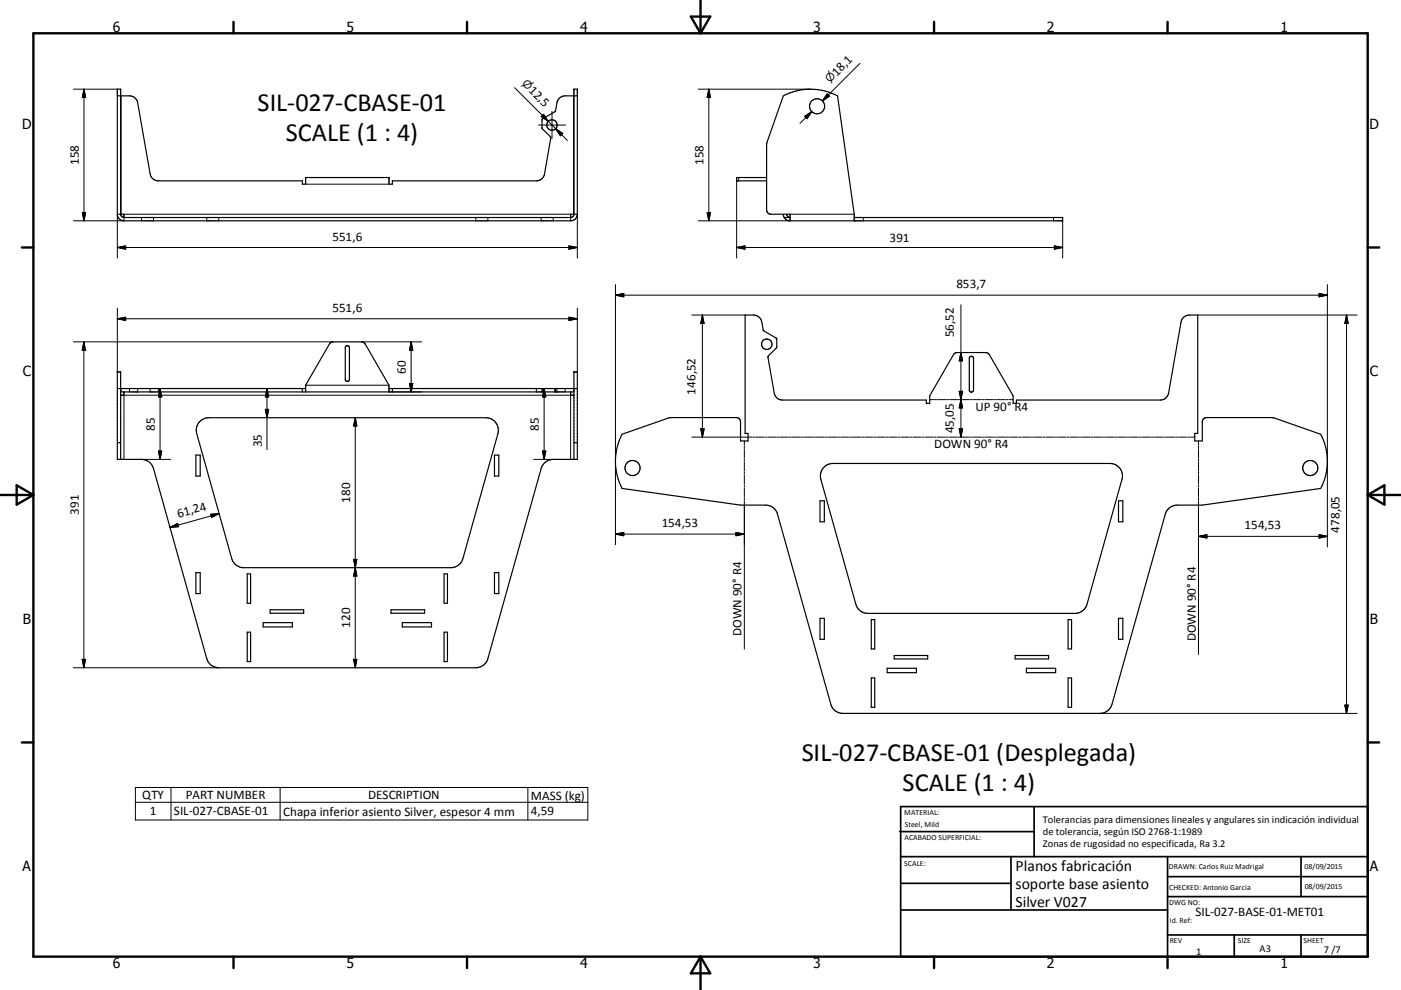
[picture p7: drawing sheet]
<svg xmlns="http://www.w3.org/2000/svg" width="420mm" height="297mm" viewBox="0 0 420 297" stroke-linecap="round" stroke-linejoin="round" font-family="sans-serif">
<g fill="none" stroke="#000" stroke-width=".36">
<path d="M35.2 28.8h1M172 28.8v35.5M173.1 28.8h-3.7a2.49 2.49 0 0 0-2.4 2l-.6 2.7-3.9 2.4v2.7l2.6 2.7-1.8 10.9a2.48 2.48 0 0 1-2.5 2.1h-43.2v1h-1v-2h-25v2h-1v-1h-43.1a2.48 2.48 0 0 1-2.5-2.1l-3.7-21.4a2.49 2.49 0 0 0-2.5-2h-2.5v35.5h.9v1M229.8 53.3h-9v1h9M35.2 64.3v-37.6h1v37.6M35.2 64.3h1M35.2 64.3a1.98 1.98 0 0 0 2 1.9h133.9a1.97 1.97 0 0 0 2-1.9M36.2 64.3l.3 .7 .7 .3M37.2 65.3h133.9M173.1 64.3v-37.6h-1v37.6l-.4 .7-.6 .3M173.1 64.3h-2v1M234.8 64.3a1.97 1.97 0 0 0 2 1.9"/>
<path d="M235.8 64.3l.4 .7 .6 .3M236.8 66.2v-1.9h-5.7a1.26 1.26 0 0 1-1.3-1.3l.1-20 4.9-14.2a17.6 17.6 0 0 1 16.3 0l5 35.5v1.9M256.1 65.3h62.5v.9h-81.8M35.2 116.6h1M37.2 117.6v1h-1M90.6 116.6v1M91.6 117.6v-2l7.2-12.4 .5-.5 .6-.1h8.5l.9 .4 7.3 12.6v2M91.6 116.6h-55.3v1h135.7v-1M103.7 103.8a.64 .64 0 0 1 .7 0 .64 .64 0 0 1 .4 .5v9.5a.62 .62 0 0 1-.7 .6 .62 .62 0 0 1-.6-.6v-9.5zM116.6 116.6h56.5M117.6 116.6v1M162.5 116.6v1"/>
<path d="M171.1 117.6v1h1M290.7 107.2a.64 .64 0 0 1 .7-.3 .64 .64 0 0 1 .5 .6v9.5a.64 .64 0 0 1-.7 .6 .64 .64 0 0 1-.6-.6zM35.2 132.8h1M36.2 137.8v-26.2h-1v26.2h7.2a3.8 3.8 0 0 1 3.6 2.8l16 57a3.8 3.8 0 0 0 3.6 2.7h77.1a3.8 3.8 0 0 0 3.6-2.7l15.9-57a3.7 3.7 0 0 1 3.7-2.8h7.2v-26.2h-1v26.2M58.7 136.5h1.3v6.3h-1.3zM59.7 126.6l1.1-.8 1.8-.5h83.1a3.8 3.8 0 0 1 3.6 4.8l-10.5 37.5a3.7 3.7 0 0 1-3.6 2.7h-62.1a3.8 3.8 0 0 1-3.6-2.7l-10.5-37.5a3.8 3.8 0 0 1 .7-3.5zM148.2 136.5h1.3v6.3h-1.3zM172.1 132.8h1M186.5 130.3l14.3-5h20a1.26 1.26 0 0 1 1.2 1.2v5.8h2.3v-2.3h-.9v-35.5h2.5a2.55 2.55 0 0 1 2.5 2.1l.5 2.6 4 2.4-.1 2.7-2.6 2.7 1.9 11a2.5 2.5 0 0 0 2.5 2h43.1v1h1v-2.2l7.2-12.4 .5-.5 .6-.1h8.5l.9 .4 7.3 12.6v2.2h1v-1h43.2a2.49 2.49 0 0 0 2.5-2l3.7-21.4a2.48 2.48 0 0 1 2.4-2.1h2.6v35.5h-.9v2.3h2.3v-5.8a1.26 1.26 0 0 1 1.2-1.2h20l14.3 5a17.4 17.4 0 0 1 0 16.2l-35.5 5h-7.5a3.8 3.8 0 0 0-3.6 2.8l-16 57a3.7 3.7 0 0 1-3.6 2.7h-77.1a3.8 3.8 0 0 1-3.6-2.7l-16-57a3.7 3.7 0 0 0-3.6-2.8h-7.5l-35.5-5a17.6 17.6 0 0 1 0-16.2zM245.8 150.2h1.3v6.3h-1.3zM246.9 140.3l1-.8 1.8-.5h83.1a3.7 3.7 0 0 1 3.6 4.8l-10.5 37.5a3.7 3.7 0 0 1-3.6 2.7h-62.1a3.8 3.8 0 0 1-3.6-2.7l-10.5-37.5a3.7 3.7 0 0 1 .8-3.5zM335.3 150.2h1.3v6.3h-1.3z"/>
<path d="M58.7 171.8h1.3v6.3h-1.3zM74.1 172.2h1v8.8h-1zM133.1 172.2h1v8.8h-1zM148.2 171.8h1.3v6.3h-1.3zM74.1 189.7h1v8.8h-1zM78.9 186.8h8.7v1.3h-8.7zM81 182.9h10v1.1h-10zM117.2 182.9h10.1v1.1h-10.1zM120.6 186.8h8.8v1.3h-8.8zM133.1 189.7h1v8.8h-1zM245.8 185.5h1.3v6.3h-1.3zM261.2 185.9h1.1v8.8h-1.1z"/>
<path d="M268.1 196.7h10v1h-10zM304.3 196.7h10.1v1h-10.1zM320.2 185.9h1.1v8.8h-1.1zM335.3 185.5h1.3v6.3h-1.3zM261.2 203.4h1.1v8.8h-1.1zM266 200.5h8.8v1.3h-8.8zM307.7 200.5h8.8v1.3h-8.8zM320.2 203.4h1.1v8.8h-1.1z"/>
<circle cx="165.5" cy="37.5" r="1.56"/>
<circle cx="245" cy="31.9" r="2.26"/>
<circle cx="229.9" cy="103.3" r="1.56"/>
<circle cx="189.6" cy="140.4" r="2.26"/>
<circle cx="392.8" cy="140.4" r="2.26"/>
</g>
<g fill="none" stroke="#000" stroke-width=".3">
<path d="M257.8 19l-11.2 11.3M22 26.7h13.2M25.2 26.7l.5 2.6h-1zM25.2 26.7v39.5M154.3 26.3l10.1 10.1M161.4 37.5h8.2M162.3 35l.7-.7 1.4 2.1zM162.6 34.6l1.8 1.8M164.4 36.4l2.2 2.2M165.5 33.5v8.1M166.6 38.6l3.5 3.5M166.6 38.6l2.1 1.4-.7 .7z"/>
<path d="M209.3 26.7h33.7M212.5 26.7v39.5M212.5 26.7l.5 2.6h-1zM241.2 34.9l2.2-1.4-1.4 2.1zM243.4 33.5l-3.6 3.5M248 28.2l.7 .7-2.1 1.4zM248.3 28.5l-1.7 1.8M91.6 55.3h25M220.8 54.3v23.1M221.5 53.3v1M24.7 63.8h1l-.5 2.4zM35.2 74.2h137.9"/>
<path d="M35.2 74.2l2.5-.4v1zM35.2 64.3v13.1M37.2 64.3h133.9M37.2 65.3v.9h-15.2M42.4 65.3v.9M46 65.3v.9M62 65.3v.9M65.6 65.3v.9M142.7 65.3v.9M146.3 65.3v.9M162.2 65.3v.9M165.9 65.3v.9"/>
<path d="M170.6 73.8l2.5 .4-2.5 .6zM171.1 65.3v.9M173.1 64.3v13.1M209.3 66.2h27.5M212 63.8h1l-.5 2.4zM220.8 74.2h97.8M220.8 74.2l2.5-.4v1zM235.1 65.3h1.7M236.8 64.3h19.3M258.8 65.3v.9M315.9 65.3v.9M316.1 73.8l2.5 .4-2.5 .6z"/>
<path d="M318.6 66.2v11.2M35.2 92.5v19.1h1M35.2 95.6l2.5-.4v.9zM35.2 95.6h137.9M170.6 95.2l2.5 .4-2.5 .5zM173.1 92.5v19.1h-1M184.5 88.6l2.5-.6v1.1zM184.5 85.4v78M184.5 88.6h213.5M207.4 94.5h16M210.6 94.5v36.6M210.6 94.5l.5 2.5h-1z"/>
<path d="M288.1 91.4v39.7M359.1 94.5h47.8M395.5 88l2.5 .6-2.5 .5zM398 85.4v78.7M403.7 94.5l.5 2.5h-1zM403.7 94.5v119.5M22 102.6h77.9M25.1 102.6l.5 2.5h-1zM25.1 102.6v97.7M38.8 116.6v1M41.3 116.6v1M45 116.6v1"/>
<path d="M47.5 116.6v1M48 116.6l.5 2.5h-1zM48 116.6v21.2M80 116.6l.5 2.5h-.9zM80 116.6v18.3M91.6 115.6h25M108.4 102.6h18M116.6 117.6h9.8M122.8 115.1h1l-.5 2.5zM123.3 102.6v15M123.3 102.6l.5 2.5h-1zM160 116.6h3.3"/>
<path d="M160.8 116.6v1M162.7 116.6v1M163.1 116.6v21.2M163.1 116.6l.5 2.5h-1zM166.3 116.6v1M166.6 116.6v1M167 116.6v1M169.4 116.6v1M278.7 119.9h1.2M280.2 119.9h.6M281.1 119.9h2.4M283.8 119.9h.6"/>
<path d="M284.7 119.9h2.4M287.4 119.9h.6M287.6 117.4l1 5h-1l1-5zM288.1 105.8l.5 2.5h-1zM288.3 119.9h2.3M290.9 119.9h.6M291.8 119.9h2.4M294.5 119.9h.6M295.4 119.9h2.4M298.1 119.9h.6M299 119.9h2.3M301.7 119.9h.5"/>
<path d="M302.5 119.9h1.2M37.2 137.8v-19.2h133.9v19.2M42.4 137.8h8.8M47.5 135.3h1l-.5 2.5zM79.6 122.8h.9l-.5 2.5zM106.5 125.3v75M106.5 125.3l.5 2.5h-1zM160 137.8h5.9M162.6 135.3h1l-.5 2.5zM207.4 131.1h18.1M210.1 128.7h1l-.5 2.4zM223.2 132.3v1.3"/>
<path d="M223.2 133.9v.6M223.2 134.9v2.5M223.2 137.8v.6M223.2 138.7v2.6M225.8 131.1h.6M226.7 131.1h2.4M229.4 131.1h.6M230.3 131.1h2.4M233 131.1h.6M233.9 131.1h2.4M236.6 131.1h.7M237.6 131.1h2.4"/>
<path d="M240.3 131.1h.6M241.2 131.1h2.4M243.9 131.1h.6M244.8 131.1h2.4M247.5 131.1h.6M248.4 131.1h2.4M251.1 131.1h.6M252 131.1h2.4M254.7 131.1h.6M255.7 131.1h2.4M258.4 131.1h.6M259.3 131.1h2.4"/>
<path d="M262 131.1h.6M262.9 131.1h2.4M265.6 131.1h.6M266.5 131.1h2.4M269.2 131.1h.6M270.1 131.1h2.4M272.8 131.1h.6M273.7 131.1h2.5M276.5 131.1h.6M277.4 131.1h2.4M280.1 131.1h.6M281 131.1h2.4"/>
<path d="M283.7 131.1h.6M284.6 131.1h2.4M287.3 131.1h.6M287.6 128.7h1l-.5 2.4zM288.2 131.1h2.4M290.9 131.1h.6M291.8 131.1h2.5M294.6 131.1h.5M295.5 131.1h2.4M298.2 131.1h.6M299.1 131.1h2.4M301.8 131.1h.6"/>
<path d="M302.7 131.1h2.4M305.4 131.1h.6M306.3 131.1h2.4M309 131.1h.6M309.9 131.1h2.4M312.7 131.1h.6M313.6 131.1h2.4M316.3 131.1h.6M317.2 131.1h2.4M319.9 131.1h.6M320.8 131.1h2.4M323.5 131.1h.6"/>
<path d="M324.4 131.1h2.4M327.1 131.1h.6M328 131.1h2.4M330.7 131.1h.6M331.7 131.1h2.4M334.4 131.1h.6M335.3 131.1h2.4M338 131.1h.6M338.9 131.1h2.4M341.6 131.1h.6M342.5 131.1h2.4M345.2 131.1h.6"/>
<path d="M346.1 131.1h2.4M348.9 131.1h.5M349.7 131.1h2.5M352.5 131.1h.6M353.4 131.1h2.4M356.1 131.1h.6M357 131.1h1.2M359.3 132.3v1.3M359.3 133.9v.6M359.3 134.9v2.5M359.3 137.8v.6M359.3 138.7v2.6"/>
<path d="M51 158.2l2.2-1.1 .3 .9zM63.2 154.3l2.5-.2-2.3 1.2zM65.7 154.1l-14.7 4.1M220.6 159.7l2.6 .5-2.6 .5zM223.2 141.6v.6M223.2 142.6v2.5M223.2 145.4v.7M223.2 146.4v2.6M223.2 149.3v.6M223.2 150.2v44.6M359.3 141.6v.6M359.3 142.6v2.5"/>
<path d="M359.3 145.4v.7M359.3 146.4v2.6M359.3 149.3v.6M359.3 150.2v46.1M106 167.8h1l-.5 2.5zM106.5 170.3l.5 2.5h-1zM184.5 160.2h38.7M184.5 160.2l2.5-.5v1zM359.3 160.9h38.7M359.3 160.9l2.5-.5v1zM395.5 160.4l2.5 .5-2.5 .5zM24.6 197.8h1l-.5 2.5z"/>
<path d="M106 197.8h1l-.5 2.5zM22 200.3h43.6M329.8 214h77.1M403.2 211.5h1l-.5 2.5zM40.6 236.3h135.6v9.7h-135.6zM51.3 236.3v9.7M84 236.3v9.7M158.3 236.3v9.7M40.6 240.7h135.6"/>
</g>
<g fill="none" stroke="#000" stroke-width=".71">
<path d="M10 10h400v277h-400zM70 6.6v3.4M140 6.6v3.4M207.1 5h5.8l-2.9 5zM210 0v10M280 6.6v3.4M350 6.6v3.4M6.6 74.2h3.4M410 74.2h3.5M0 148.5h10M5 145.6l5 2.9-5 2.9zM410 148.5h10.1"/>
<path d="M410 148.5l5.1-2.9v5.8zM6.6 222.7h3.4M410 222.7h3.5M70 287v3.4M140 287v3.4M210 287v10M210 287l2.9 5h-5.8zM280 287v3.4M350 287v3.4"/>
</g>
<g fill="none" stroke="#000" stroke-width=".51">
<path d="M269.7 249.5h40.3M270 242h140v45h-140zM270 257h140M303.1 257v16M310 242v15M350 257v30M390.1 257v12M270 265h33.1M270 273h80M350 269h60M350 263h60M350 280.5h60"/>
<path d="M370 280.5v6.5M390.1 280.5v6.5"/>
</g>
<g fill="#000" stroke="#000" stroke-width=".3">
<path d="M25.2 26.7l.5 2.6h-1zM162.3 35l.7-.7 1.4 2.1zM212.5 26.7l.5 2.6h-1zM241.2 34.9l2.2-1.4-1.4 2.1zM248 28.2l.7 .7-2.1 1.4zM166.6 38.6l2.1 1.4-.7 .7zM24.7 63.8h1l-.5 2.4zM35.2 74.2l2.5-.4v1zM170.6 73.8l2.5 .4-2.5 .6zM212 63.8h1l-.5 2.4zM220.8 74.2l2.5-.4v1zM316.1 73.8l2.5 .4-2.5 .6z"/>
<path d="M35.2 95.6l2.5-.4v.9zM170.6 95.2l2.5 .4-2.5 .5zM184.5 88.6l2.5-.6v1.1zM210.6 94.5l.5 2.5h-1zM395.5 88l2.5 .6-2.5 .5zM403.7 94.5l.5 2.5h-1zM25.1 102.6l.5 2.5h-1zM48 116.6l.5 2.5h-1zM80 116.6l.5 2.5h-.9zM122.8 115.1h1l-.5 2.5zM123.3 102.6l.5 2.5h-1zM163.1 116.6l.5 2.5h-1z"/>
<path d="M287.6 117.4h1l-.5 2.5zM288.1 105.8l.5 2.5h-1zM47.5 135.3h1l-.5 2.5zM79.6 122.8h.9l-.5 2.5zM106.5 125.3l.5 2.5h-1zM162.6 135.3h1l-.5 2.5zM210.1 128.7h1l-.5 2.4zM287.6 128.7h1l-.5 2.4zM288.1 119.9l.5 2.5h-1zM51 158.2l2.2-1.1 .3 .9zM63.2 154.3l2.5-.2-2.3 1.2zM184.5 160.2l2.5-.5v1z"/>
<path d="M106 167.8h1l-.5 2.5zM106.5 170.3l.5 2.5h-1zM220.6 159.7l2.6 .5-2.6 .5zM359.3 160.9l2.5-.5v1zM395.5 160.4l2.5 .5-2.5 .5zM24.6 197.8h1l-.5 2.5zM106 197.8h1l-.5 2.5zM403.2 211.5h1l-.5 2.5z"/>
</g>
<g font-size="7.9">
<text x="77.2" y="33.3">SIL-027-CBASE-01</text>
<text x="85.7" y="42.2">SCALE (1 : 4)</text>
<text x="240.4" y="228.3">SIL-027-CBASE-01 (Desplegada)</text>
<text x="270.6" y="237.2">SCALE (1 : 4)</text>
</g>
<g font-size="4.7">
<text x="304.5" y="261.2">Planos fabricación</text>
<text x="304.5" y="266.6">soporte base asiento</text>
<text x="304.5" y="272">Silver V027</text>
</g>
<g font-size="4.2">
<text x="33.9" y="9.6">6</text>
<text x="103.9" y="9.6">5</text>
<text x="173.9" y="9.6">4</text>
<text x="243.8" y="9.6">3</text>
<text x="313.9" y="9.6">2</text>
<text x="383.9" y="9.6">1</text>
<text x="6.7" y="38.7">D</text>
<text x="410.5" y="38.7">D</text>
<text x="6.9" y="112.9">C</text>
<text x="410.7" y="112.9">C</text>
<text x="6.9" y="187.1">B</text>
<text x="410.7" y="187.1">B</text>
<text x="6.8" y="261.4">A</text>
<text x="410.7" y="261.4">A</text>
<text x="33.9" y="290.4">6</text>
<text x="103.9" y="290.4">5</text>
<text x="173.9" y="290.4">4</text>
<text x="243.8" y="290.4">3</text>
<text x="313.9" y="290.4">2</text>
<text x="383.9" y="290.4">1</text>
</g>
<g font-size="3.9">
<text x="250.9" y="23" transform="rotate(-45 250.9 23)">18,1</text>
<text x="158.3" y="27.3" transform="rotate(45 158.3 27.3)">12,5</text>
<text x="23.6" y="49.5" transform="rotate(-90 23.6 49.5)">158</text>
<text x="210.9" y="49.5" transform="rotate(-90 210.9 49.5)">158</text>
<text x="99.7" y="72.2">551,6</text>
<text x="266.7" y="72.7">391</text>
<text x="286.8" y="86.5">853,7</text>
<text x="99.7" y="93.6">551,6</text>
<text x="286" y="101.2" transform="rotate(-90 286 101.2)">56,52</text>
<text x="121.7" y="112.1" transform="rotate(-90 121.7 112.1)">60</text>
<text x="208.5" y="118.4" transform="rotate(-90 208.5 118.4)">146,52</text>
<text x="292.4" y="123.3">UP 90° R4</text>
<text x="46.4" y="129.2" transform="rotate(-90 46.4 129.2)">85</text>
<text x="161.5" y="129.2" transform="rotate(-90 161.5 129.2)">85</text>
<text x="286" y="130" transform="rotate(-90 286 130)">45,05</text>
<text x="78.5" y="134.1" transform="rotate(-90 78.5 134.1)">35</text>
<text x="280.1" y="134.5">DOWN 90° R4</text>
<text x="23.6" y="154.4" transform="rotate(-90 23.6 154.4)">391</text>
<text x="53.5" y="155.4" transform="rotate(-16 53.5 155.4)">61,24</text>
<text x="105" y="150.8" transform="rotate(-90 105 150.8)">180</text>
<text x="198.4" y="158.2">154,53</text>
<text x="373.1" y="158.8">154,53</text>
<text x="401.6" y="159.8" transform="rotate(-90 401.6 159.8)">478,05</text>
<text x="105" y="188.3" transform="rotate(-90 105 188.3)">120</text>
<text x="222.3" y="190.8" transform="rotate(-90 222.3 190.8)">DOWN 90° R4</text>
<text x="358.5" y="192.4" transform="rotate(-90 358.5 192.4)">DOWN 90° R4</text>
<text x="42.7" y="239.8">QTY</text>
<text x="55.7" y="239.7">PART NUMBER</text>
<text x="110.4" y="239.8">DESCRIPTION</text>
<text x="159.2" y="239.9">MASS (kg)</text>
<text x="45" y="244.6">1</text>
<text x="52.2" y="244.6">SIL-027-CBASE-01</text>
<text x="84.9" y="244.7">Chapa inferior asiento Silver, espesor 4 mm</text>
<text x="159.2" y="244.6">4,59</text>
<text x="358.4" y="274.9">SIL-027-BASE-01-MET01</text>
</g>
<g font-size="3.3">
<text x="156.4" y="25.3" transform="rotate(45 156.4 25.3)">⌀</text>
<text x="248.8" y="25" transform="rotate(-45 248.8 25)">⌀</text>
</g>
<g font-size="3.1">
<text x="312.7" y="246.8">Tolerancias para dimensiones lineales y angulares sin indicación individual</text>
<text x="312.7" y="250.4">de tolerancia, según ISO 2768-1:1989</text>
<text x="312.7" y="254">Zonas de rugosidad no especificada, Ra 3.2</text>
<text x="358.6" y="286.5">1</text>
<text x="377.6" y="285.6">A3</text>
<text x="396.9" y="285.9">7 /7</text>
</g>
<g font-size="2.4">
<text x="271.1" y="244.4">MATERIAL:</text>
<text x="271.2" y="252">ACABADO SUPERFICIAL:</text>
<text x="271.3" y="248">Steel, Mild</text>
<text x="271.1" y="259.7">SCALE:</text>
<text x="350.4" y="260.8">DRAWN: Carlos Ruiz Madrigal</text>
<text x="391.1" y="260.6">08/09/2015</text>
<text x="350.5" y="267">CHECKED: Antonio Garcia</text>
<text x="391.2" y="266.7">08/09/2015</text>
<text x="350.5" y="271.4">DWG NO:</text>
<text x="350.7" y="276.9">Id. Ref:</text>
<text x="350.7" y="282.8">REV</text>
<text x="371.1" y="282.9">SIZE</text>
<text x="390.8" y="283">SHEET</text>
</g>
</svg>
